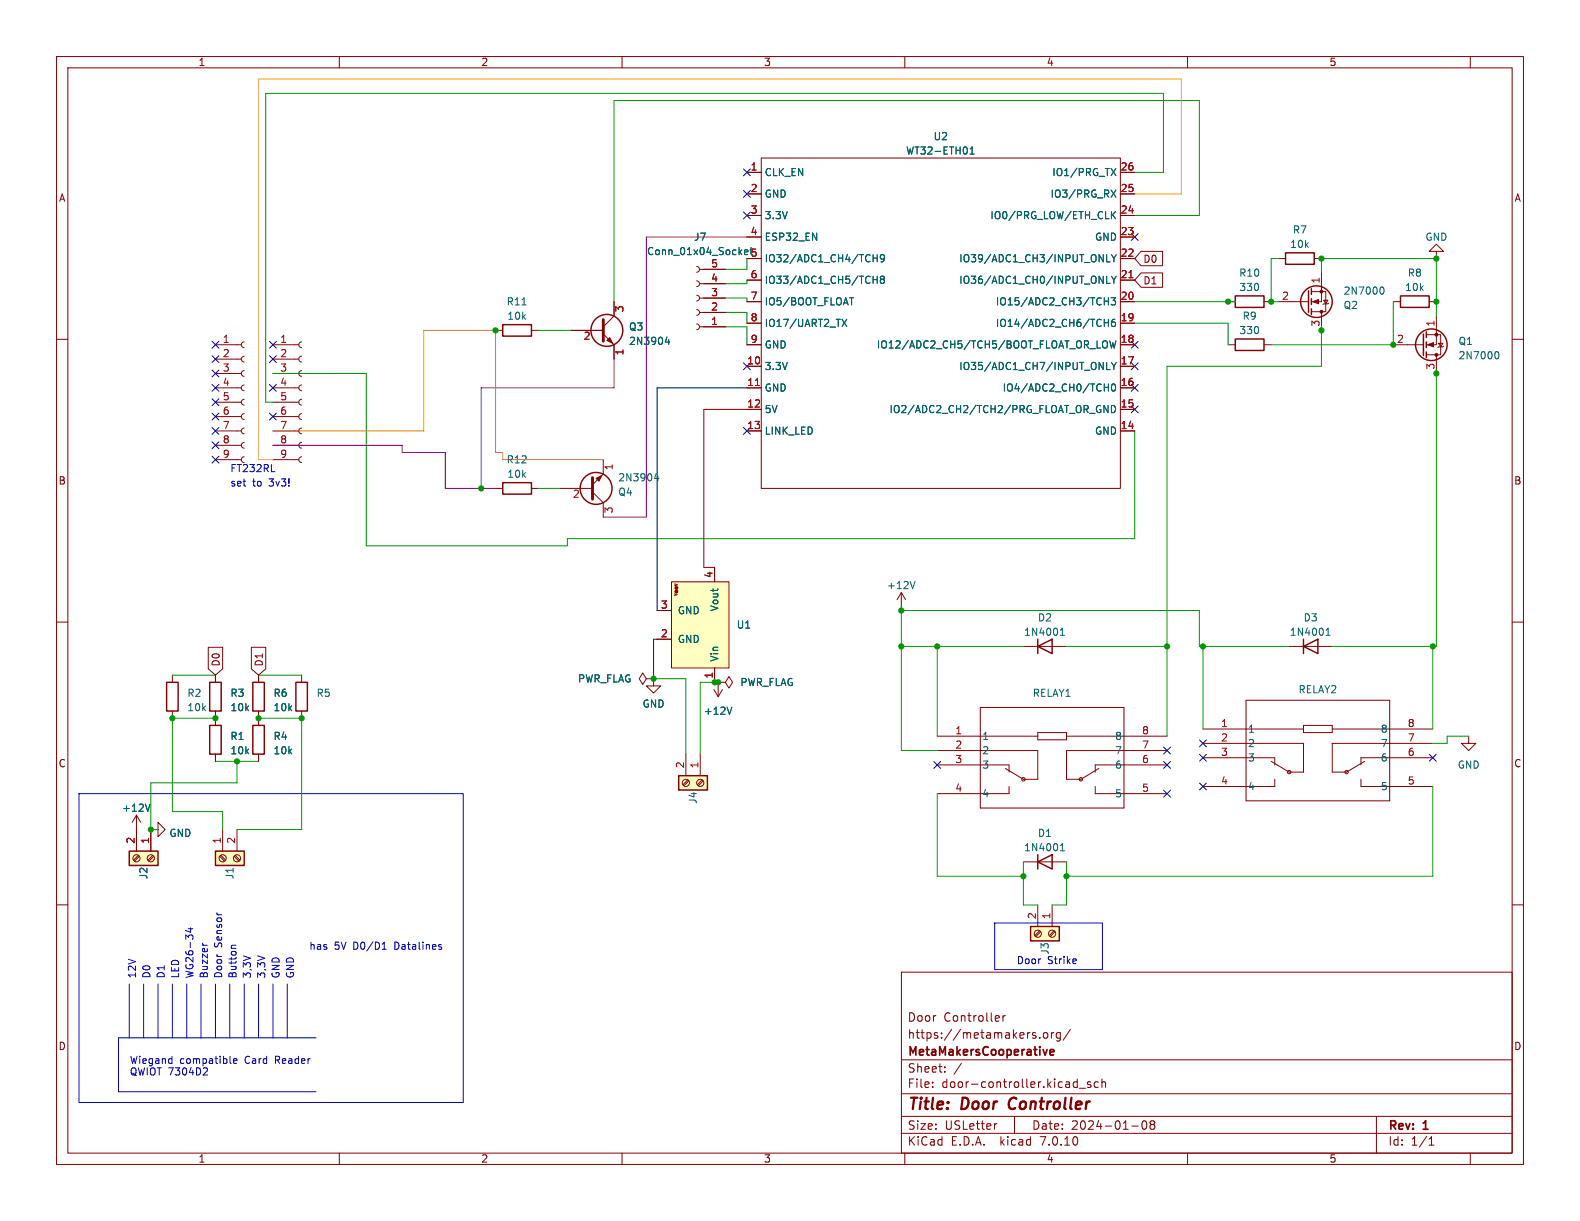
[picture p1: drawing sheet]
<svg xmlns="http://www.w3.org/2000/svg" width="279mm" height="216mm" viewBox="0 0 279 216" stroke-linecap="round" stroke-linejoin="round" font-family="sans-serif">
<g fill="none" stroke="#840000" stroke-width=".18">
<path d="M10 10h259.4v195.9h-259.4zM12 12h255.4v191.9h-255.4zM60 10v2M110 10v2M160 10v2M210 10v2M260 10v2M132.1 30.5h2.5M132.1 34.3h2.5M132.1 38.1h2.5M134.6 27.9h63.5v58.5h-63.5zM198.1 30.5h2.6"/>
<path d="M198.1 34.3h2.6M198.1 38.1h2.6M10 60h2M87.6 58.4h1.3M94 58.4h1.2M101 58.4h5.7M106.7 59.1l1.9 1.9v2.5M108.6 53.3v2.6l-1.9 1.9M123.2 47.1l.4 .2 .1 .3-.2 .4-.3 .1M123.2 49.7l.4 .1 .1 .4-.2 .3-.3 .2M123.2 52.2l.4 .2 .1 .3-.2 .4-.3 .1M123.2 54.7l.4 .2 .1 .4-.2 .3-.3 .2"/>
<path d="M123.2 57.3l.4 .1 .1 .4-.2 .4-.3 .1M123.7 47.6h4.6M123.7 50.2h4.6M123.7 52.7h4.6M123.7 55.2h4.6M123.7 57.8h4.6M132.1 45.7h2.5M132.1 53.3h2.5M132.1 57.2h2.5M132.1 49.5h2.5M132.1 41.9h2.5M198.1 45.7h2.6"/>
<path d="M198.1 53.3h2.6M198.1 57.2h2.6M198.1 49.5h2.6M198.1 41.9h2.6M201.8 48.3h3.8v2.5h-3.8l-1.1-1.3zM201.8 44.4h3.8v2.6h-3.8l-1.1-1.3zM217.2 53.3h1.2M223.5 53.3h1.3M226.1 45.7h1.2M226.1 53.3h5.3M231.9 51.6h2.5v3.5h-2.5M232.4 45.7h1.3"/>
<path d="M233.7 48.3v5h-1.8M233.7 55.1v3.3M234.1 53.1h.7l-.4 .6zM234.9 53.6l-.1 .1h-.7l-.2 .1M246.4 53.3h1.2M252.2 59.2h2.6v3.5h-2.6M252.7 53.3h1.3M254 44.5h1.3l-1.3-1.3-1.3 1.3h1.3v1.2M254 55.9v5.1h-1.8M267.4 60h2M38.1 61h4.6M38.1 78.7h4.6"/>
<path d="M38.1 76.2h4.6M38.1 73.7h4.6M38.1 71.1h4.6M38.1 68.6h4.6M38.1 66h4.6M38.1 63.5h4.6M43.2 78.2l-.4 .2-.1 .3 .1 .4 .4 .1M43.2 75.7l-.4 .1-.1 .4 .1 .4 .4 .1M43.2 73.2l-.4 .1-.1 .3 .1 .4 .4 .2M43.2 70.6l-.4 .1-.1 .4 .1 .4 .4 .1M43.2 68.1l-.4 .1-.1 .4 .1 .3 .4 .2M43.2 65.5l-.4 .2-.1 .3 .1 .4 .4 .1"/>
<path d="M43.2 63l-.4 .1-.1 .4 .1 .4 .4 .1M43.2 60.5l-.4 .1-.1 .3 .1 .4 .4 .2M48.3 61h4.5M48.3 78.7h4.5M48.3 76.2h4.5M48.3 73.7h4.5M48.3 71.1h4.5M48.3 68.6h4.5M48.3 66h4.5M48.3 63.5h4.5M53.3 78.2l-.3 .2-.2 .3 .2 .4 .3 .1M53.3 75.7l-.3 .1-.2 .4 .2 .4 .3 .1"/>
<path d="M53.3 73.2l-.3 .1-.2 .3 .2 .4 .3 .2M53.3 70.6l-.3 .1-.2 .4 .2 .4 .3 .1M53.3 68.1l-.3 .1-.2 .4 .2 .3 .3 .2M53.3 65.5l-.3 .2-.2 .3 .2 .4 .3 .1M53.3 63l-.3 .1-.2 .4 .2 .4 .3 .1M53.3 60.5l-.3 .1-.2 .3 .2 .4 .3 .2M132.1 61h2.5M132.1 76.2h2.5M132.1 68.6h2.5M132.1 64.8h2.5M132.1 72.4h2.5M198.1 61h2.6"/>
<path d="M198.1 76.2h2.6M198.1 68.6h2.6M198.1 64.8h2.6M198.1 72.4h2.6M217.2 61h1.2M223.5 61h1.3M246.4 61h5.3M254 62.7v3.3M254.4 60.7h.7l-.3 .6zM255.3 61.2l-.2 .1h-.7l-.1 .2M38.1 81.3h4.6M43.2 80.8l-.4 .1-.1 .4 .1 .3 .4 .2"/>
<path d="M48.3 81.3h4.5M53.3 80.8l-.3 .1-.2 .4 .2 .3 .3 .2M87.6 86.4h1.3M94 86.4h1.2M99.1 86.4h5.7M104.8 87l1.9 1.9v2.5M106.7 81.3v2.5l-1.9 1.9M10 110h2M30.5 119.4v1.3M36.8 114.5h2.6v3.8l-1.3 1.1-1.3-1.1zM38.1 119.4v1.3M44.4 114.5h2.6v3.8l-1.3 1.1-1.3-1.1z"/>
<path d="M45.7 119.4v1.3M53.3 119.4v1.3M116.2 113h2.5M116.2 108h2.5M118.7 102.9h10.2v15.2h-10.2zM126.4 100.3v2.6M126.4 118.1v2.6M159.4 104.8l-.8 1.2M159.4 104.8v2.5M159.4 104.8l.7 1.2M181 114.3h7.6M228 114.3h7.6"/>
<path d="M267.4 110h2M30.5 125.7v1.3M38.1 125.7v2.6M38.1 133.4v1.2M45.7 125.7v2.6M45.7 133.4v1.2M53.3 125.7v1.3M114.3 120l-.6-1-.7 1 .7 1 .6-1h1.3M115.6 120v1.3h1.2l-1.2 1.3-1.3-1.3h1.3M115.6 120h.1M121.3 133.4v3.8M121.6 137.9l-.8 .9"/>
<path d="M121.8 138.1l-.8 .8M123.8 133.4v3.8M124.2 137.9l-.9 .9M124.3 138.1l-.8 .8M126.2 121.9l.8 1.3M127 120.7h1.3l.6-1.1 .6 1.1-.6 1-.6-1M127 120.7h.1M127 120.7v2.5M127.8 121.9l-.8 1.3M165.7 135.3h12.7v1.2M165.7 132.7h17.8v5.1h-2.5l-3.2-1.9M165.7 130.2h17.8"/>
<path d="M173.4 125.1h25.4v17.8h-25.4zM178.4 139.1v1.2h-12.7M183.5 129.5h5.1v1.3h-5.1zM188.6 130.2h17.8M193.7 139.1v1.2h12.7M206.4 135.3h-12.7v1.2M206.4 132.7h-17.8v5.1h2.5l3.2-1.9M212.7 134h12.7v1.3M212.7 131.4h17.8v5.1h-2.5l-3.2-1.9M212.7 128.9h17.8M220.3 123.8h25.4v17.8h-25.4zM225.4 137.8v1.3h-12.7"/>
<path d="M230.5 128.3h5.1v1.2h-5.1zM235.6 128.9h17.8M240.7 137.8v1.3h12.7M253.4 134h-12.7v1.3M253.4 131.4h-17.8v5.1h2.5l3.2-1.9M259.7 130.2v1.2h1.3l-1.3 1.3-1.3-1.3h1.3M10 160h2M24.1 144.1v6.4M24.1 144.1l-.7 1.3M24.1 144.1l.8 1.3M24.5 151.2l-.9 .9M24.6 151.4l-.8 .9"/>
<path d="M27 151.2l-.8 .9M27.2 151.4l-.9 .9M27.9 146.7v-1.3l1.3 1.3-1.3 1.3v-1.3h-1.2v3.8M38.9 151.4l.8 .9M39 151.2l.9 .9M39.4 146.7v3.8M41.4 151.4l.8 .9M41.6 151.2l.8 .9M41.9 146.7v3.8M181 152.4h7.6M267.4 160h2M159.4 171.9h108v32h-108z"/>
<path d="M176.5 179.6l.2 .3-.7 .2M177.4 179.6v1M177.8 179.6l-.3 .1-.1 .2M183.5 160v3.8M183.8 164.6l-.8 .8M184 164.7l-.8 .9M186.1 160v3.8M186.4 164.6l-.9 .8M186.6 164.7l-.9 .9M159.4 197.4h108M159.4 193.4h108M159.4 187.4h108"/>
<path d="M164.9 192.1v.2M164.9 191.4v.1M167.1 189.4v.2M167.1 188.7v.1M170 188l-1.3 1.9M176.3 198.7l-.3 .1M176.6 180.5l-.1 .1M179.4 197.4v3M183 183.1l.2 .2-.2 .3M183 182.6l.1 .1M183.9 183.4v.2M184.6 182.7l.2-.1 .4 .1 .1 .6-.2 .2-.3 .1-.2-.2z"/>
<path d="M185.9 182.6v1M186.4 182.6l-.3 .1-.2 .2M187.5 182.7l-.4-.1-.3 .3v.4l.1 .2h.6M187.5 182.6v1.2l-.3 .3-.3-.1M189.3 182l-1.3 1.9M190.4 191.3l.1 .1M190.5 190.8v1.5M190.5 192.2l-.1 .1M190.9 192.4h1.1M192.9 191.4l-.4-.1-.2 .2 .1 .2 .5 .2v.3h-.6M194.2 191.4l-.4-.1-.3 .3v.4l.1 .2h.6M194.9 191.4l.2-.1 .3 .1 .1 .9"/>
<path d="M194.9 190.8v1.5M200.1 199.1h1.2M202.1 198.3l.2-.1a.81 .81 0 0 1 .6 .6 .81 .81 0 0 1-.3 .8l-.2 .1a.81 .81 0 0 1-.3-1.4zM203.6 198.8l-.2-.3 .2-.3 .5 .1 .1 .2-.3 .3M203.6 198.8l-.2 .3v.3l.2 .3 .5-.1 .1-.2-.1-.4-.2-.2M203.6 198.8h.3M243.4 197.4v6.5M60 203.9v2M110 203.9v2M159.4 200.4h108M160 203.9v2M210 203.9v2"/>
<path d="M252.7 202.5h.9M252.7 201.4l.4-.4v1.5M260 203.9v2"/>
<circle cx="121.3" cy="138.4" r=".63"/>
<circle cx="123.8" cy="138.4" r=".63"/>
<circle cx="181" cy="137.8" r=".3"/>
<circle cx="191.1" cy="137.8" r=".3"/>
<circle cx="228" cy="136.5" r=".3"/>
<circle cx="238.1" cy="136.5" r=".3"/>
<circle cx="24.1" cy="151.8" r=".63"/>
<circle cx="26.7" cy="151.8" r=".63"/>
<circle cx="39.4" cy="151.8" r=".63"/>
<circle cx="41.9" cy="151.8" r=".63"/>
<circle cx="183.5" cy="165.1" r=".63"/>
<circle cx="186.1" cy="165.1" r=".63"/>
</g>
<path d="M178.7 194.4a1.27 1.27 0 0 0 0 1.6" fill="none" stroke="#840000" stroke-width=".4"/>
<path d="M185.2 185.6l-.4 1M185.7 186.1l.7-.2-.1-.3h-.4l-.2 .2v.7h.6" fill="none" stroke="#840000" stroke-width=".3"/>
<g fill="none" stroke="#840000" stroke-width=".25">
<path d="M88.9 57.4h5.1v2h-5.1zM218.4 59.9h5.1v2.1h-5.1zM218.4 52.3h5.1v2.1h-5.1zM227.3 44.7h5.1v2h-5.1zM231.4 51.4v3.8M231.9 51.1v1M231.9 52.8v1M231.9 54.6v1M247.6 52.3h5.1v2.1h-5.1zM251.7 59.1v3.8M252.2 58.7v1M252.2 60.5v1"/>
<path d="M252.2 62.2v1M88.9 85.3h5.1v2.1h-5.1zM183.5 114.3l2.6-1.3v2.6zM183.5 113v2.6M230.5 114.3l2.5-1.3v2.6zM230.5 113v2.6M29.5 120.7h2v5h-2zM37.1 120.7h2v5h-2zM37.1 128.3h2v5.1h-2zM44.7 120.7h2v5h-2zM44.7 128.3h2v5.1h-2zM52.3 120.7h2.1v5h-2.1z"/>
<path d="M120 137.2h5.1v2.5h-5.1zM22.9 150.5h5v2.5h-5zM38.1 150.5h5.1v2.5h-5.1zM183.5 152.4l2.6-1.3v2.6zM183.5 151.1v2.6M182.2 163.8h5.1v2.6h-5.1z"/>
<circle cx="107.3" cy="58.4" r="2.82"/>
<circle cx="232.8" cy="53.3" r="2.79"/>
<circle cx="253.1" cy="61" r="2.79"/>
<circle cx="105.4" cy="86.4" r="2.82"/>
</g>
<g fill="none" stroke="#006464" stroke-width=".18">
<path d="M171.5 27.2h.8M171.5 26.3l.4-.3v1.2M196.5 33.6l.8 1.3M196.5 29.8l.8 1.3M196.5 37.4v1.3M196.7 38l.6 .7M197.3 37.4l-.8 .7M197.3 33.6l-.8 1.3M197.3 29.8l-.8 1.3M92.3 53.9h.7M117.9 59.6l-.3 .9h.8M132.2 44.2h-.4l-.1 .2v.6h.5"/>
<path d="M132.3 44.5l-.6 .1M148.9 56.5l.8 1.2M149.7 56.5l-.8 1.2M150.2 52.6h.8M154.4 45v1.3M154.4 48.8v1.3M154.4 45.6h.7M154.4 49.4h.7M155.1 45v1.3M155.1 48.8v1.3M155.9 49.4l-.2 .2v.4l.2 .1 .4-.1 .1-.1v-.3l-.2-.2M155.9 49.4l-.2-.3 .2-.3h.3l.2 .3-.2 .3"/>
<path d="M155.9 49.4h.3M156.4 45.6l-.2 .2h-.4l-.1-.2 .1-.5 .4-.1 .1 .2a.84 .84 0 0 1-.3 1.1h-.2M195.3 52.6v1.3M195.3 56.5v1.2M195.3 57.1h.7M195.3 53.3h.7M195.7 45v1.3h.6M195.7 48.8v1.3h.6M196 52.6v1.3M196 56.5v1.2M196.5 52.6h.8l-.5 .5 .4 .2v.5l-.2 .1-.5-.1M196.5 48.8l.5 .7"/>
<path d="M196.5 45l.5 .7M197 45.7v.6M197 49.5v.6M197.1 56.5h-.3a.86 .86 0 0 0 0 1.2l.4-.1 .1-.4-.3-.3-.3 .1-.2 .2M197.4 48.8l-.4 .7M197.4 45l-.4 .7M244.2 50.8l.1-.1a.68 .68 0 0 1 .5 .7 .68 .68 0 0 1-.5 .6h-.1M118.3 60.1v.8M195 60.5l.3-.2a.43 .43 0 0 1 .5 .4v.4a.43 .43 0 0 1-.3 .4 .43 .43 0 0 1-.5-.1M195.3 68.5h.7M195.7 64.1v1.2h.6M195.9 71.7v1.3l-.7-1.3v1.3"/>
<path d="M196 67.9v1.3M196.2 60.3l.3 1.2 .3-.9 .2 .9 .3-1.2M196.5 71.7a.64 .64 0 0 1 .8 .6 .64 .64 0 0 1-.8 .7zM196.5 64.1l.5 .6M196.7 68l.1-.1a.68 .68 0 0 1 .5 .6 .68 .68 0 0 1-.5 .7 .84 .84 0 0 1-.1-1.2zM197 64.7v.6M197.4 64.1l-.4 .6M264.5 62.2h.1a.68 .68 0 0 1 .5 .6 .68 .68 0 0 1-.5 .6h-.1M116 83.7l-.3 .9h.8M116.3 84.2v.8M161.8 102.8l-.4 1.3M187.5 112.3h.7"/>
<path d="M187.5 111.4l.4-.3v1.2M234.5 112.3h.7M234.5 111.4l.4-.3v1.2M129.4 125l-.4 1.3M26.5 142.2l-.4 1.3M187.5 150.4h.7M187.5 149.5l.4-.3v1.2"/>
</g>
<path d="M106.7 56.5v3.8M104.8 84.5v3.8" fill="none" stroke="#840000" stroke-width=".51"/>
<g fill="#840000" stroke="#840000" stroke-width=".18">
<path d="M107.3 60.2l.5-.5 .5 1z"/>
<path d="M232.2 53.3l1-.3v.7z"/>
<path d="M105.4 84.6l1-.5-.5 1z"/>
<path d="M252.5 61l1-.4v.7z"/>
<circle cx="233.7" cy="51.6" r=".25"/>
<circle cx="233.7" cy="55.1" r=".25"/>
<circle cx="254" cy="59.2" r=".25"/>
<circle cx="254" cy="62.7" r=".25"/>
</g>
<g fill="#ffffc2" stroke="#ffffc2" stroke-width=".18">
<path d="M118.7 102.9h10.2v15.2h-10.2z"/>
<path d="M182.2 163.8h5.1v2.6h-5.1z"/>
<path d="M120 137.2h5.1v2.5h-5.1z"/>
<path d="M38.1 150.5h5.1v2.5h-5.1z"/>
<path d="M22.9 150.5h5v2.5h-5z"/>
</g>
<path d="M199.6 49.1h.8M133.6 68.2h.7" fill="none" stroke="#a90000" stroke-width=".18"/>
<g fill="none" stroke="#0000c2" stroke-width=".18">
<path d="M48 83.4h.6M14 140.3h67.9v54.6h-67.9zM22.9 174v9.5M25.4 174v9.5M27.9 174v9.5M30.5 174v9.5M33 174v9.5M33.3 164.2h.8M33.7 164.1v.7l-.9-.3M35.6 174v9.5M35.8 166.8l.1 .2M38.1 174v9.5"/>
<path d="M40.6 174v9.5M41.7 167.1h-.6l-.2 .4M43.2 174v9.5M45.7 174v9.5M48.3 174v9.5M50.8 174v9.5M67.6 167.9h.7M67.8 166.8l.2-.2v1.3M77.9 167.4l.2 .2-.2 .3M77.9 167l.2 .1M175.9 163.2h19v8.3h-19zM190.3 169.6v.3l-.6 .1"/>
<path d="M30.3 187.2l.1 .1M30.4 186.8v1.2M30.4 188h-.1M36.7 189.2l-.8 .9h.8M41.3 187.6l.6-.1-.1-.2-.3-.1-.2 .2v.6h.5M55.9 183.5h-34.9v9.5h34.9"/>
</g>
<path d="M132.1 41.9h-17.8v49.5h-7.6M48.3 78.7h22.8v1.3h7.6v6.4h8.9M108.6 63.5v5.1h-23.5v17.8" fill="none" stroke="#840084" stroke-width=".18"/>
<path d="M48.3 76.2h26.6v-17.8h12.7v21.6h1.3v1.3h17.8" fill="none" stroke="#dd8500" stroke-width=".18"/>
<g fill="none" stroke="#009600" stroke-width=".18">
<path d="M200.7 38.1h11.4v-20.3h-103.5v35.5M200.7 30.5h5v-14h-158.7v54.6h1.3M95.2 58.4h5.8M128.3 52.7h3.8v.6M128.3 55.2h3.8v2M128.3 57.8h3.8v3.2M132.1 45.7v1.9h-3.8M132.1 49.5v.7h-3.8M200.7 53.3h17.7M200.7 57.2h16.5v3.8M226.1 45.7h-1.3v7.6h1.3M233.7 48.3v-2.6h20.3v10.2"/>
<path d="M233.7 57.8v7h-27.3v65.4M246.4 53.3v7.7h-21.6M48.3 66h16.5v30.5h35.5v-1.2h100.4v-19.1M254 65.4v48.9h-18.4M95.2 86.4h3.9M30.5 119.4h7.6M45.7 119.4h7.6M159.4 114.3h21.6M159.4 108h52.7v6.3h15.9M159.4 107.3v25.4h6.3M165.7 114.3v15.9M188.6 114.3h17.8"/>
<path d="M212.7 114.3v14.6M253.4 114.3v14.6M38.1 127h-7.6v16.5h8.9v3.2M38.1 134.6h7.6M41.9 134.6v3.8h-15.2v7.7M45.7 127h7.6v19.7h-11.4M115.6 120h5.7v13.4M127 120.7h-3.2v12.7M253.4 139.1v15.8h-64.8M259.7 130.2h-3.8v1.2h-2.5M26.7 146.7h1.2M165.7 140.3v14.6h15.3"/>
<path d="M181 152.4v7.6h2.5M188.6 152.4v7.6h-2.5"/>
</g>
<path d="M132.1 72.4h-7.6v27.9h1.9" fill="none" stroke="#c20000" stroke-width=".18"/>
<path d="M132.1 68.6h-15.9v39.4M116.2 113h-.6v7.7" fill="none" stroke="#000" stroke-width=".18"/>
<path d="M200.7 34.3h8.2v-20.3h-163.2v67.3h2.6" fill="none" stroke="#f90" stroke-width=".18"/>
<g fill="none" stroke="#000084" stroke-width=".18">
<path d="M131.5 37.5l1.2 1.2M131.5 33.7l1.2 1.2M131.5 29.9l1.2 1.2M132.7 37.5l-1.2 1.2M132.7 33.7l-1.2 1.2M132.7 29.9l-1.2 1.2M200.1 41.3l1.2 1.2M201.3 41.3l-1.2 1.2M37.5 62.9l1.2 1.2M37.5 60.4l1.2 1.2M37.5 65.4l1.2 1.2M37.5 68l1.2 1.2"/>
<path d="M37.5 70.5l1.2 1.2M37.5 73.1l1.2 1.2M37.5 75.6l1.2 1.2M37.5 78.1l1.2 1.2M38.7 62.9l-1.2 1.2M38.7 60.4l-1.2 1.2M38.7 65.4l-1.2 1.2M38.7 68l-1.2 1.2M38.7 70.5l-1.2 1.2M38.7 73.1l-1.2 1.2M38.7 75.6l-1.2 1.2M38.7 78.1l-1.2 1.2"/>
<path d="M47.7 73.1l1.2 1.2M47.7 68l1.2 1.2M47.7 62.9l1.2 1.2M47.7 60.4l1.2 1.2M48.9 60.4l-1.2 1.2M48.9 73.1l-1.2 1.2M48.9 68l-1.2 1.2M48.9 62.9l-1.2 1.2M131.5 75.6l1.2 1.2M131.5 64.2l1.2 1.2M132.7 75.6l-1.2 1.2M132.7 64.2l-1.2 1.2"/>
<path d="M200.1 71.8l1.2 1.2M200.1 64.2l1.2 1.2M200.1 68l1.2 1.2M200.1 60.4l1.2 1.2M201.3 71.8l-1.2 1.2M201.3 64.2l-1.2 1.2M201.3 68l-1.2 1.2M201.3 60.4l-1.2 1.2M37.5 80.7l1.2 1.2M38.7 80.7l-1.2 1.2M165.1 134.6l1.2 1.3M166.3 134.6l-1.2 1.3"/>
<path d="M205.8 132.1l1.2 1.2M205.8 134.6l1.2 1.3M205.8 139.7l1.2 1.2M207 132.1l-1.2 1.2M207 134.6l-1.2 1.3M207 139.7l-1.2 1.2M212.1 133.4l1.2 1.2M212.1 138.5l1.2 1.2M212.1 130.8l1.2 1.3M213.3 133.4l-1.2 1.2M213.3 138.5l-1.2 1.2M213.3 130.8l-1.2 1.3"/>
<path d="M252.8 133.4l1.2 1.2M254 133.4l-1.2 1.2"/>
</g>
<g fill="#009600" stroke="#009600" stroke-width=".18">
<circle cx="87.6" cy="58.4" r=".46"/>
<circle cx="127" cy="120.7" r=".46"/>
<circle cx="126.4" cy="120.7" r=".46"/>
<circle cx="165.7" cy="114.3" r=".46"/>
<circle cx="181" cy="154.9" r=".46"/>
<circle cx="188.6" cy="154.9" r=".46"/>
<circle cx="254" cy="45.7" r=".46"/>
<circle cx="254" cy="53.3" r=".46"/>
<circle cx="217.2" cy="53.3" r=".46"/>
<circle cx="246.4" cy="61" r=".46"/>
<circle cx="233.7" cy="58.4" r=".46"/>
<circle cx="233.7" cy="45.7" r=".46"/>
<circle cx="224.8" cy="53.3" r=".46"/>
<circle cx="253.4" cy="114.3" r=".46"/>
<circle cx="254" cy="66" r=".46"/>
<circle cx="206.4" cy="114.3" r=".46"/>
<circle cx="212.7" cy="114.3" r=".46"/>
<circle cx="85.1" cy="86.4" r=".46"/>
<circle cx="53.3" cy="127" r=".46"/>
<circle cx="38.1" cy="127" r=".46"/>
<circle cx="45.7" cy="127" r=".46"/>
<circle cx="115.6" cy="120" r=".46"/>
<circle cx="26.7" cy="146.7" r=".46"/>
<circle cx="41.9" cy="134.6" r=".46"/>
<circle cx="30.5" cy="127" r=".46"/>
<circle cx="159.4" cy="114.3" r=".46"/>
<circle cx="159.4" cy="108" r=".46"/>
</g>
<g font-size="2.8" fill="#840000">
<text x="160.4" y="196.8">Title:</text>
<text x="170.1" y="196.8">Door</text>
<text x="179.2" y="196.8">Controller</text>
</g>
<g font-size="2.1" fill="#840000">
<text x="160.4" y="183.9">https://metamakers.org/</text>
<text x="160.4" y="180.9">Door</text>
<text x="166.8" y="180.9">Controller</text>
<text x="160.4" y="189.9">Sheet:</text>
<text x="160.4" y="187.1">MetaMakersCooperative</text>
<text x="160.4" y="192.6">File:</text>
<text x="166.5" y="192.6">door-controller.kicad_sch</text>
<text x="160.4" y="202.8">KiCad</text>
<text x="160.4" y="200">Size:</text>
<text x="167.1" y="200">USLetter</text>
<text x="168.1" y="202.8">E.D.A.</text>
<text x="177" y="202.8">kicad</text>
<text x="182.4" y="200">Date:</text>
<text x="184.2" y="202.8">7.0.10</text>
<text x="189.4" y="200">2024-01-08</text>
<text x="245.4" y="200.2">Rev:</text>
<text x="245.4" y="202.8">Id:</text>
<text x="249.5" y="202.8">1/1</text>
<text x="251.8" y="200.2">1</text>
</g>
<g font-size="1.8" fill="#840000">
<text x="35" y="11.9">1</text>
<text x="85" y="11.9">2</text>
<text x="135" y="11.9">3</text>
<text x="185" y="11.9">4</text>
<text x="235" y="11.9">5</text>
<text x="10.3" y="35.9">A</text>
<text x="267.7" y="35.9">A</text>
<text x="202.1" y="46.7">D0</text>
<text x="202.1" y="50.5">D1</text>
<text x="10.3" y="85.9">B</text>
<text x="267.7" y="85.9">B</text>
<text x="39.1" y="118" transform="rotate(-90 39.1 118)">D0</text>
<text x="46.7" y="118" transform="rotate(-90 46.7 118)">D1</text>
<text x="10.3" y="135.9">C</text>
<text x="267.7" y="135.9">C</text>
<text x="10.3" y="185.9">D</text>
<text x="267.7" y="185.9">D</text>
<text x="35" y="205.8">1</text>
<text x="85" y="205.8">2</text>
<text x="135" y="205.8">3</text>
<text x="185" y="205.8">4</text>
<text x="235" y="205.8">5</text>
</g>
<g font-size="1.8" fill="#006464">
<text x="160.1" y="27.5">WT32-ETH01</text>
<text x="165" y="25">U2</text>
<text x="135.1" y="31.3">CLK_EN</text>
<text x="135.1" y="35.2">GND</text>
<text x="185.7" y="35.2">IO3/PRG_RX</text>
<text x="186" y="31.3">IO1/PRG_TX</text>
<text x="135.1" y="39">3.3V</text>
<text x="175" y="39">IO0/PRG_LOW/ETH_CLK</text>
<text x="228.5" y="41.5">R7</text>
<text x="114.3" y="45.3">Conn_01x04_Socket</text>
<text x="122.6" y="42.8">J7</text>
<text x="135.1" y="42.8">ESP32_EN</text>
<text x="135.1" y="46.6">IO32/ADC1_CH4/TCH9</text>
<text x="169.5" y="46.6">IO39/ADC1_CH3/INPUT_ONLY</text>
<text x="193.5" y="42.8">GND</text>
<text x="228" y="44">10k</text>
<text x="252" y="42.8">GND</text>
<text x="135.1" y="50.4">IO33/ADC1_CH5/TCH8</text>
<text x="169.5" y="50.4">IO36/ADC1_CH0/INPUT_ONLY</text>
<text x="219" y="49.1">R10</text>
<text x="219.1" y="51.7">330</text>
<text x="237.5" y="52.3">2N7000</text>
<text x="248.4" y="51.7">10k</text>
<text x="248.8" y="49.1">R8</text>
<text x="89.5" y="54.2">R11</text>
<text x="89.6" y="56.7">10k</text>
<text x="111.1" y="58.6">Q3</text>
<text x="135.1" y="54.2">IO5/BOOT_FLOAT</text>
<text x="135.1" y="58">IO17/UART2_TX</text>
<text x="176" y="58">IO14/ADC2_CH6/TCH6</text>
<text x="176" y="54.2">IO15/ADC2_CH3/TCH3</text>
<text x="219.1" y="59.3">330</text>
<text x="219.6" y="56.7">R9</text>
<text x="237.5" y="54.8">Q2</text>
<text x="111.1" y="61.2">2N3904</text>
<text x="135.1" y="65.6">3.3V</text>
<text x="135.1" y="61.8">GND</text>
<text x="155" y="61.8">IO12/ADC2_CH5/TCH5/BOOT_FLOAT_OR_LOW</text>
<text x="169.5" y="65.6">IO35/ADC1_CH7/INPUT_ONLY</text>
<text x="257.8" y="61.2">Q1</text>
<text x="257.8" y="63.7">2N7000</text>
<text x="135.1" y="69.4">GND</text>
<text x="177.2" y="69.4">IO4/ADC2_CH0/TCH0</text>
<text x="135.1" y="73.3">5V</text>
<text x="135.1" y="77.1">LINK_LED</text>
<text x="157.2" y="73.3">IO2/ADC2_CH2/TCH2/PRG_FLOAT_OR_GND</text>
<text x="193.5" y="77.1">GND</text>
<text x="89.5" y="82.1">R12</text>
<text x="89.6" y="84.7">10k</text>
<text x="109.2" y="87.9">Q4</text>
<text x="109.2" y="85.3">2N3904</text>
<text x="156.7" y="104.4">+12V</text>
<text x="119.8" y="113.9">GND</text>
<text x="119.8" y="108.8">GND</text>
<text x="127.2" y="108.2" transform="rotate(-90 127.2 108.2)">Vout</text>
<text x="130.2" y="111.4">U1</text>
<text x="181" y="112.6">1N4001</text>
<text x="183.4" y="110.1">D2</text>
<text x="228" y="112.6">1N4001</text>
<text x="230.4" y="110.1">D3</text>
<text x="127.2" y="117.1" transform="rotate(-90 127.2 117.1)">Vin</text>
<text x="33" y="123.4">R2</text>
<text x="33" y="126">10k</text>
<text x="40.6" y="123.4">R3</text>
<text x="40.6" y="126">10k</text>
<text x="48.3" y="123.4">R6</text>
<text x="48.3" y="126">10k</text>
<text x="55.9" y="123.4">R5</text>
<text x="102.1" y="120.9">PWR_FLAG</text>
<text x="113.5" y="125.3">GND</text>
<text x="130.8" y="121.5">PWR_FLAG</text>
<text x="182.5" y="123.4">RELAY1</text>
<text x="229.5" y="122.8">RELAY2</text>
<text x="40.6" y="131">R1</text>
<text x="48.3" y="131">R4</text>
<text x="124.4" y="126.6">+12V</text>
<text x="173.6" y="131">1</text>
<text x="197.1" y="131">8</text>
<text x="220.6" y="129.8">1</text>
<text x="244.1" y="129.8">8</text>
<text x="40.6" y="133.6">10k</text>
<text x="48.3" y="133.6">10k</text>
<text x="173.6" y="133.6">2</text>
<text x="173.6" y="136.1">3</text>
<text x="197.1" y="136.1">6</text>
<text x="197.1" y="133.6">7</text>
<text x="220.6" y="132.3">2</text>
<text x="220.6" y="134.8">3</text>
<text x="244.1" y="134.8">6</text>
<text x="244.1" y="132.3">7</text>
<text x="257.7" y="136.1">GND</text>
<text x="21.5" y="143.7">+12V</text>
<text x="123.4" y="142.2" transform="rotate(-90 123.4 142.2)">J4</text>
<text x="173.6" y="141.2">4</text>
<text x="197.1" y="141.2">5</text>
<text x="220.6" y="139.9">4</text>
<text x="244.1" y="139.9">5</text>
<text x="29.9" y="148.2">GND</text>
<text x="183.4" y="148.2">D1</text>
<text x="26.3" y="155.6" transform="rotate(-90 26.3 155.6)">J2</text>
<text x="41.5" y="155.6" transform="rotate(-90 41.5 155.6)">J1</text>
<text x="181" y="150.7">1N4001</text>
</g>
<g font-size="1.8" fill="#a90000">
<text x="132.6" y="30.2">1</text>
<text x="132.6" y="34">2</text>
<text x="198.1" y="34">25</text>
<text x="198.1" y="30.2">26</text>
<text x="132.6" y="37.8">3</text>
<text x="132.6" y="41.7">4</text>
<text x="198.1" y="41.7">23</text>
<text x="198.1" y="37.8">24</text>
<text x="125.7" y="47.4">5</text>
<text x="132.6" y="45.5">5</text>
<text x="198.1" y="45.5">22</text>
<text x="125.7" y="52.5">3</text>
<text x="125.7" y="49.9">4</text>
<text x="132.6" y="49.3">6</text>
<text x="132.6" y="53.1">7</text>
<text x="198.1" y="53.1">20</text>
<text x="198.1" y="49.3">21</text>
<text x="226.6" y="53.1">2</text>
<text x="233.4" y="50.2" transform="rotate(-90 233.4 50.2)">1</text>
<text x="110.6" y="55.3" transform="rotate(-90 110.6 55.3)">3</text>
<text x="125.7" y="57.5">1</text>
<text x="125.7" y="55">2</text>
<text x="132.6" y="56.9">8</text>
<text x="198.1" y="56.9">19</text>
<text x="233.4" y="57.9" transform="rotate(-90 233.4 57.9)">3</text>
<text x="253.7" y="57.9" transform="rotate(-90 253.7 57.9)">1</text>
<text x="39.3" y="60.7">1</text>
<text x="39.3" y="63.2">2</text>
<text x="39.3" y="65.8">3</text>
<text x="49.5" y="60.7">1</text>
<text x="49.5" y="63.2">2</text>
<text x="49.5" y="65.8">3</text>
<text x="103.1" y="60.4">2</text>
<text x="110.6" y="62.9" transform="rotate(-90 110.6 62.9)">1</text>
<text x="132" y="64.5">10</text>
<text x="132.6" y="60.7">9</text>
<text x="198.1" y="64.5">17</text>
<text x="198.1" y="60.7">18</text>
<text x="246.9" y="60.7">2</text>
<text x="253.7" y="65.5" transform="rotate(-90 253.7 65.5)">3</text>
<text x="39.3" y="68.3">4</text>
<text x="39.3" y="70.9">5</text>
<text x="49.5" y="68.3">4</text>
<text x="49.5" y="70.9">5</text>
<text x="132" y="68.3">11</text>
<text x="198.1" y="68.3">16</text>
<text x="39.3" y="73.4">6</text>
<text x="39.3" y="75.9">7</text>
<text x="49.5" y="73.4">6</text>
<text x="49.5" y="75.9">7</text>
<text x="132" y="72.1">12</text>
<text x="132" y="75.9">13</text>
<text x="198.1" y="75.9">14</text>
<text x="198.1" y="72.1">15</text>
<text x="39.3" y="78.5">8</text>
<text x="39.3" y="81">9</text>
<text x="49.5" y="78.5">8</text>
<text x="49.5" y="81">9</text>
<text x="108.7" y="83.3" transform="rotate(-90 108.7 83.3)">1</text>
<text x="101.2" y="88.3">2</text>
<text x="108.7" y="90.9" transform="rotate(-90 108.7 90.9)">3</text>
<text x="116.8" y="107.7">3</text>
<text x="126.1" y="102.3" transform="rotate(-90 126.1 102.3)">4</text>
<text x="116.8" y="112.8">2</text>
<text x="126.1" y="120.1" transform="rotate(-90 126.1 120.1)">1</text>
<text x="168.8" y="129.9">1</text>
<text x="201.9" y="129.9">8</text>
<text x="215.8" y="128.7">1</text>
<text x="215.8" y="131.2">2</text>
<text x="248.8" y="131.2">7</text>
<text x="248.8" y="128.7">8</text>
<text x="121" y="136" transform="rotate(-90 121 136)">2</text>
<text x="123.6" y="136" transform="rotate(-90 123.6 136)">1</text>
<text x="168.8" y="132.5">2</text>
<text x="168.8" y="135">3</text>
<text x="201.9" y="135">6</text>
<text x="201.9" y="132.5">7</text>
<text x="215.8" y="133.7">3</text>
<text x="248.8" y="133.7">6</text>
<text x="168.8" y="140.1">4</text>
<text x="201.9" y="140.1">5</text>
<text x="215.8" y="138.8">4</text>
<text x="248.8" y="138.8">5</text>
<text x="23.9" y="149.3" transform="rotate(-90 23.9 149.3)">2</text>
<text x="26.4" y="149.3" transform="rotate(-90 26.4 149.3)">1</text>
<text x="39.1" y="149.3" transform="rotate(-90 39.1 149.3)">1</text>
<text x="41.7" y="149.3" transform="rotate(-90 41.7 149.3)">2</text>
<text x="183.3" y="162.6" transform="rotate(-90 183.3 162.6)">2</text>
<text x="185.8" y="162.6" transform="rotate(-90 185.8 162.6)">1</text>
</g>
<g font-size="1.8" fill="#0000c2">
<text x="40.6" y="83.6">FT232RL</text>
<text x="40.6" y="86.1">set</text>
<text x="44.7" y="86.1">to</text>
<text x="47.7" y="86.1">3v3!</text>
<text x="39.4" y="167.6" transform="rotate(-90 39.4 167.6)">Sensor</text>
<text x="24.1" y="173.1" transform="rotate(-90 24.1 173.1)">12V</text>
<text x="26.7" y="173.1" transform="rotate(-90 26.7 173.1)">D0</text>
<text x="29.2" y="173.1" transform="rotate(-90 29.2 173.1)">D1</text>
<text x="31.7" y="173.1" transform="rotate(-90 31.7 173.1)">LED</text>
<text x="34.3" y="173.1" transform="rotate(-90 34.3 173.1)">WG26-34</text>
<text x="36.8" y="173.1" transform="rotate(-90 36.8 173.1)">Buzzer</text>
<text x="39.4" y="173.1" transform="rotate(-90 39.4 173.1)">Door</text>
<text x="41.9" y="173.1" transform="rotate(-90 41.9 173.1)">Button</text>
<text x="44.4" y="173.1" transform="rotate(-90 44.4 173.1)">3,3V</text>
<text x="47" y="173.1" transform="rotate(-90 47 173.1)">3,3V</text>
<text x="49.5" y="173.1" transform="rotate(-90 49.5 173.1)">GND</text>
<text x="52.1" y="173.1" transform="rotate(-90 52.1 173.1)">GND</text>
<text x="54.6" y="168">has</text>
<text x="59.1" y="168">5V</text>
<text x="62.6" y="168">D0/D1</text>
<text x="70" y="168">Datalines</text>
<text x="179.7" y="170.6">Door</text>
<text x="185.2" y="170.6">Strike</text>
<text x="185.6" y="168.9" transform="rotate(-90 185.6 168.9)">J3</text>
<text x="22.9" y="188.2">Wiegand</text>
<text x="22.9" y="190.3">QWIOT 7304D2</text>
<text x="31.8" y="188.2">compatible</text>
<text x="43.4" y="188.2">Card</text>
<text x="48.9" y="188.2">Reader</text>
</g>
<text font-size=".7" fill="#840000" x="120" y="105.6" transform="rotate(-90 120 105.6)">Y@@V</text>
</svg>
